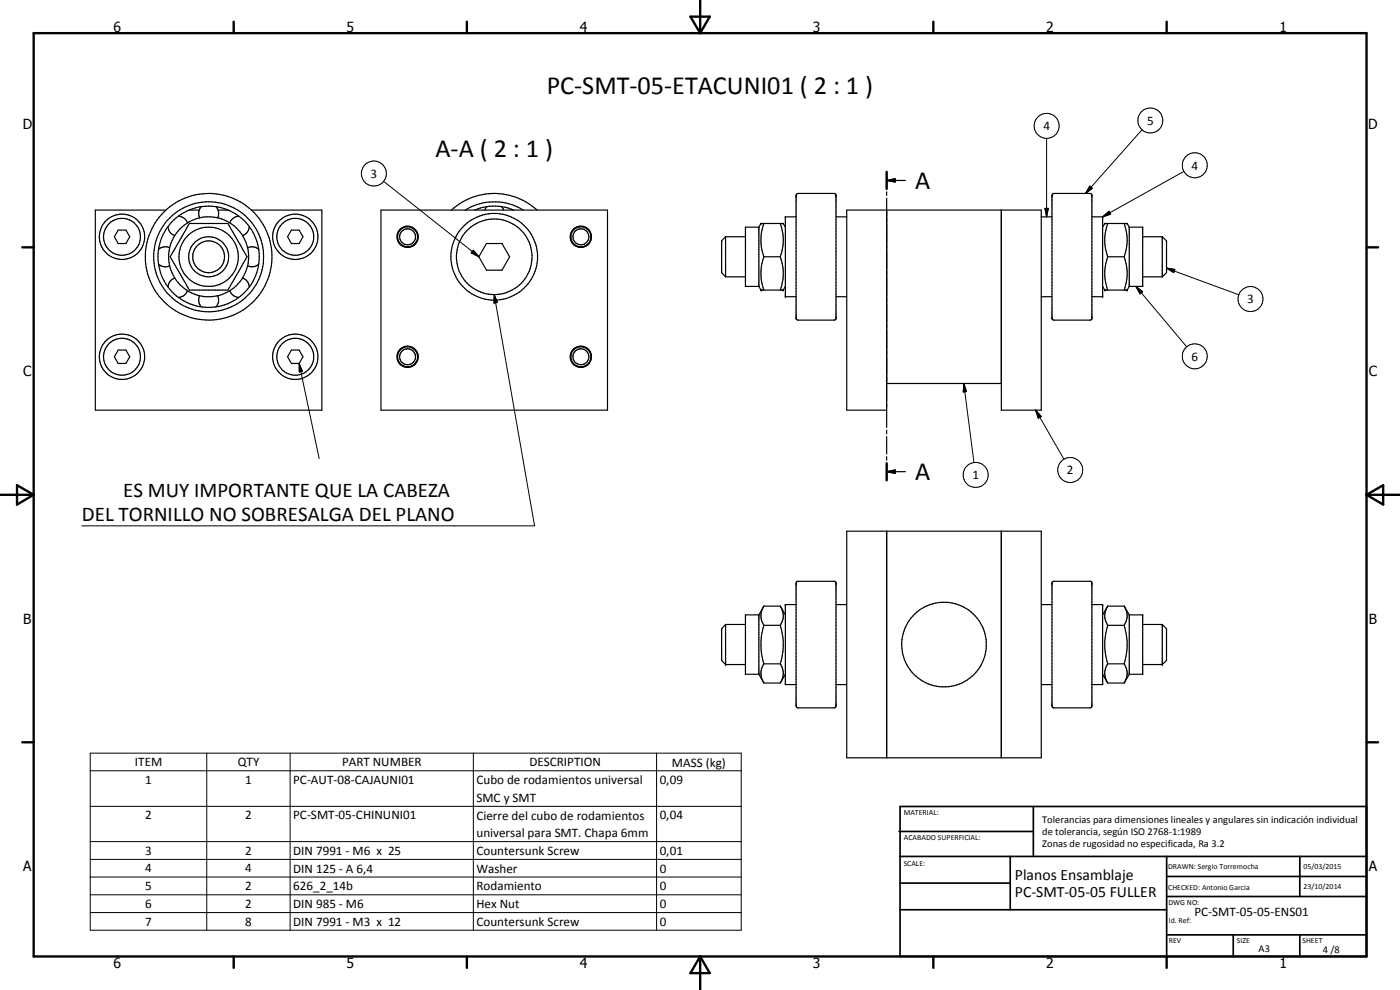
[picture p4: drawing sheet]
<svg xmlns="http://www.w3.org/2000/svg" width="420mm" height="297mm" viewBox="0 0 420 297" stroke-linecap="round" stroke-linejoin="round" font-family="sans-serif">
<g fill="none" stroke="#000" stroke-width=".35">
<path d="M239 58.3l.5-.3h10.8l.6 .5v37.1l-.4 .4-11 .1-.5-.5zM266.1 54.1l2.5-.5v1zM266.1 51.6v5.1M266.1 57.6v1M266.1 59.5v68.7M266.1 54.1h5.6M315.8 58.3l.5-.3h10.8l.6 .5v37.1l-.4 .4-11 .1-.5-.5zM35.5 69h2.3l1.1 2-1.1 2.1h-2.3l-1.2-2.1zM47.6 79.2a2.94 2.94 0 0 0 3.3 .6M49.8 63h-21.2v60.1h68v-60.1h-21.1M50.4 68a2.9 2.9 0 0 0 2 2.7M50.9 74.3a2.94 2.94 0 0 0-3.3 .5"/>
<path d="M53.5 64.9a2.92 2.92 0 0 1 2.7 1.9M56.7 63h3.1M56.8 67.1h11.6l1.5 2.6 4.3 7.3-5.8 10h-11.6l-.4-.6-5.3-9.4zM59.8 63l-.2 1.2 .3 1.2M59.9 65.4a12 12 0 0 1 14.7 11.6 12 12 0 0 1-14.7 11.7M59.9 65.4a12 12 0 0 0-9.3 11.6 12 12 0 0 0 9.3 11.7M60.4 62l-.6 1M64.8 62l.6 1M65.4 63h3.1M65.4 63l.2 1.2-.3 1.2M71.7 64.9a2.92 2.92 0 0 0-2.7 1.9M74.3 74.3a3.1 3.1 0 0 1 3.4 .5"/>
<path d="M74.8 68a3 3 0 0 1-2 2.7M77.7 79.2a3.1 3.1 0 0 1-3.4 .6M87.4 69h2.4l1.1 2-1.1 2.1h-2.4l-1.1-2.1zM114.3 63h68v60.1h-68zM135.5 63a19.1 19.1 0 0 1 25.7 0M139.6 63a16.7 16.7 0 0 1 17.4 0M142.4 63a15.3 15.3 0 0 1 11.9 0M146 73.1h4.7l2.2 3.9-2.2 4.1h-4.7l-2.3-4.1zM146.1 62l-.6 1M150.5 62l.7 1M217.8 71h5.9M217.8 71v12.1"/>
<path d="M217.8 71l-1.2 1.3v9.5l1.2 1.3M227.7 68.2h-4v17.7h4M227.7 68.2v17.7M227.7 68.2l.7-1.1h6.7l.6 1.1M229.3 77a14.3 14.3 0 0 0 0 10M229.3 67.1a14.3 14.3 0 0 0 0 9.9M229.3 77h4.9M234.2 67.1a14.3 14.3 0 0 1 0 9.9M234.2 77a14.3 14.3 0 0 1 0 10M238.9 65.1h-3.2v23.9h3.2M250.9 65.1h3.2M300.5 63v60.1h12v-60.1h-58.4v60.1h12"/>
<path d="M312.5 65.1h3.2M327.7 65.1h3.2v23.9h-3.2M330.9 68.2l.6-1.1h6.8l.6 1.1M332.4 77h5M332.4 77a14.3 14.3 0 0 0 0 10M332.4 67.1a14.3 14.3 0 0 0 0 9.9M337.4 67.1a14.3 14.3 0 0 1 0 9.9M337.4 77a14.3 14.3 0 0 1 0 10M338.9 68.2h4v17.7h-4M338.9 68.2v17.7M342.9 71h5.9M348.8 71v12.1"/>
<path d="M348.8 71l1.3 1.3v9.5l-1.3 1.3M52.4 83.4a3 3 0 0 0-2 2.7M56.2 87.2a2.92 2.92 0 0 1-2.7 2M59.9 88.7a3.2 3.2 0 0 0 .5 3.4M65.3 88.7a2.94 2.94 0 0 1-.5 3.4M69 87.2a2.92 2.92 0 0 0 2.7 2M72.8 83.4a3.1 3.1 0 0 1 2 2.7M217.8 83.1h5.9M227.7 85.9l.7 1.1h6.7l.6-1.1M250.9 89h3.2M312.5 89h3.2M330.9 85.9l.6 1.1h6.8l.6-1.1"/>
<path d="M342.9 83.1h5.9M35.5 105h2.3l1.1 2.1-1.1 2h-2.3l-1.2-2zM87.4 105h2.4l1.1 2.1-1.1 2h-2.4l-1.1-2zM266.1 115.1h34.4M266.1 129.1v1.1M266.1 131v5.2M266.1 137v1.1M266.1 139v5.1M254.1 159.4h58.4v68h-58.4zM266.1 141.5l2.5-.5v1zM266.1 159.4v68M266.1 141.5h5.6"/>
<path d="M300.5 159.4v68M239.2 174.5l11.3-.1 .4 .4v37.2l-.4 .4h-11.2l-.3-.4-.1-37zM316 174.5l11.3-.1 .4 .4v37.2l-.4 .4h-11.2l-.3-.4-.1-37zM217.8 187.4v12M217.8 187.4l-1.2 1.2v9.6l1.2 1.2M217.8 187.4h5.9M217.8 199.4h5.9M227.7 184.5h-4v17.8h4M227.7 184.5v17.8M229.3 181.9a5.1 5.1 0 0 0 0 5.7M229.3 187.6a19 19 0 0 0 0 11.6M229.3 199.2a5.1 5.1 0 0 0 0 5.7"/>
<path d="M229.3 181.9l-1.6 2.6M229.3 199.2h4.9M229.3 181.9h4.9M229.3 187.6h4.9M234.2 181.9a5.1 5.1 0 0 1 0 5.7M234.2 187.6a19.1 19.1 0 0 1 0 11.6M234.2 199.2a5.1 5.1 0 0 1 0 5.7M234.2 181.9l1.5 2.6M238.9 181.4h-3.2v24h3.2M250.9 181.4h3.2M312.5 181.4h3.2M327.7 181.4h3.2v24h-3.2"/>
<path d="M332.4 181.9a5.1 5.1 0 0 0 0 5.7M332.4 187.6a19 19 0 0 0 0 11.6M332.4 199.2a5.1 5.1 0 0 0 0 5.7M332.4 199.2h5M332.4 181.9h5M332.4 187.6h5M332.4 181.9l-1.5 2.6M337.4 181.9a5.1 5.1 0 0 1 0 5.7M337.4 187.6a19 19 0 0 1 0 11.6M337.4 199.2a5.1 5.1 0 0 1 0 5.7M337.4 181.9l1.5 2.6M338.9 184.5h4v17.8h-4"/>
<path d="M338.9 184.5v17.8M342.9 187.4h5.9M342.9 199.4h5.9M348.8 187.4v12M348.8 187.4l1.3 1.2v9.6l-1.3 1.2M227.7 202.3l1.6 2.6M229.3 204.9h4.9M235.7 202.3l-1.5 2.6M250.9 205.4h3.2M312.5 205.4h3.2M330.9 202.3l1.5 2.6M332.4 204.9h5"/>
<path d="M338.9 202.3l-1.5 2.6"/>
<circle cx="36.6" cy="71" r="5.5"/>
<circle cx="36.6" cy="71" r="6.8"/>
<circle cx="62.6" cy="77" r="16.5"/>
<circle cx="62.6" cy="77.1" r="15.2"/>
<circle cx="62.6" cy="77" r="19"/>
<circle cx="62.6" cy="77" r="4.8"/>
<circle cx="62.6" cy="77" r="8.9"/>
<circle cx="62.6" cy="77" r="6"/>
<circle cx="88.6" cy="71" r="6.8"/>
<circle cx="88.6" cy="71.1" r="5.5"/>
<circle cx="122.3" cy="71" r="3"/>
<circle cx="122.3" cy="71" r="3.2"/>
<circle cx="122.3" cy="71" r="2.4"/>
<circle cx="148.3" cy="77.1" r="13"/>
<circle cx="148.3" cy="77" r="11.3"/>
<circle cx="174.3" cy="71" r="3.2"/>
<circle cx="174.3" cy="71" r="2.4"/>
<circle cx="174.3" cy="71.1" r="2.99"/>
<circle cx="36.6" cy="107" r="6.8"/>
<circle cx="36.6" cy="107" r="5.5"/>
<circle cx="88.6" cy="107" r="5.5"/>
<circle cx="88.6" cy="107" r="6.8"/>
<circle cx="122.3" cy="107.1" r="2.99"/>
<circle cx="122.3" cy="107" r="3.2"/>
<circle cx="122.3" cy="107" r="2.39"/>
<circle cx="174.3" cy="107" r="2.38"/>
<circle cx="174.3" cy="107" r="3"/>
<circle cx="174.3" cy="107" r="3.2"/>
<circle cx="283.3" cy="193.4" r="12.7"/>
</g>
<g fill="#000">
<circle cx="238.9" cy="58.7" r=".18"/>
<circle cx="250.9" cy="58.7" r=".18"/>
<circle cx="315.7" cy="58.7" r=".18"/>
<circle cx="327.7" cy="58.7" r=".18"/>
<circle cx="228.4" cy="67.1" r=".18"/>
<circle cx="235.1" cy="67.1" r=".18"/>
<circle cx="235.7" cy="65.1" r=".18"/>
<circle cx="330.9" cy="65.1" r=".18"/>
<circle cx="331.5" cy="67.1" r=".18"/>
<circle cx="338.3" cy="67.1" r=".18"/>
<circle cx="228.4" cy="87" r=".18"/>
<circle cx="235.1" cy="87" r=".18"/>
<circle cx="235.7" cy="89" r=".18"/>
<circle cx="238.9" cy="95.4" r=".18"/>
<circle cx="250.9" cy="95.4" r=".18"/>
<circle cx="315.7" cy="95.4" r=".18"/>
<circle cx="327.7" cy="95.4" r=".18"/>
<circle cx="330.9" cy="89" r=".18"/>
<circle cx="331.5" cy="87" r=".18"/>
<circle cx="338.3" cy="87" r=".18"/>
<circle cx="238.9" cy="175" r=".18"/>
<circle cx="250.9" cy="175" r=".18"/>
<circle cx="315.7" cy="175" r=".18"/>
<circle cx="327.7" cy="175" r=".18"/>
<circle cx="216.6" cy="188.6" r=".18"/>
<circle cx="217.8" cy="199.4" r=".18"/>
<circle cx="235.7" cy="181.4" r=".18"/>
<circle cx="330.9" cy="181.4" r=".18"/>
<circle cx="348.8" cy="199.4" r=".18"/>
<circle cx="350.1" cy="188.6" r=".18"/>
</g>
<g fill="none" stroke="#000" stroke-width=".71">
<path d="M10.1 9.9h400v277.1h-400zM70.1 6.5v3.4M140.1 6.5v3.4M207.2 5h5.8l-2.9 4.9zM210.1 0v9.9M280.1 6.5v3.4M350.1 6.5v3.4M266.1 51.6v5.1M6.7 74.2h3.4M410.1 74.2h3.5M266.1 139v5.1M.1 148.5h10"/>
<path d="M5.1 145.6l5 2.9-5 2.9zM410.1 148.5h10M410.1 148.5l5-2.9v5.8zM6.7 222.7h3.4M410.1 222.7h3.5M70.1 287v3.4M140.1 287v3.4M210.1 287v10M210.1 287l2.9 5h-5.8zM280.1 287v3.4M350.1 287v3.4"/>
</g>
<g fill="none" stroke="#000" stroke-width=".51">
<path d="M269.8 249.5h40.3M270.1 242h140v45h-140zM270.1 257h140M303.2 257v16M310.1 242v15M350.1 257v30M390.1 257v12M270.1 265h33.1M270.1 273h80M350.1 269h60M350.1 263h60M350.1 280.5h60"/>
<path d="M370.1 280.5v6.5M390.1 280.5v6.5"/>
</g>
<path d="M266.1 54.1l2.5-.5v1zM327.1 55.8l.7 .7-2 1.5zM142.1 75.1l1.6 1.9-2.3-1.1zM313.6 62.5h1l-.5 2.6zM330.9 65.1l2-1.7 .4 .9zM148.3 88.4l1 2.4-1.1 .1zM340.9 85.9l2 1.6-.8 .7zM350.1 80.4l2.5 .5-.4 .9zM89.8 109.1l1 2.3-1 .2zM289.3 115.1l.8 2.4-1 .1zM310.8 123.1l1.7 1.9-.9 .5zM266.1 141.5l2.5-.5v1z" fill="#000"/>
<g fill="none" stroke="#000" stroke-width=".3">
<path d="M342.7 38.9l-16.9 19.1M115.1 54.4l28.6 22.6M314.1 41.5v23.6M327.1 55.8l.7 .7-2 1.5zM355.3 51.4l-24.4 13.7M142.1 75.1l1.6 1.9-2.3-1.1zM313.6 62.5h1l-.5 2.6zM330.9 65.1l2-1.7 .4 .9zM148.3 88.4l1 2.4-1.1 .1zM148.3 88.4l12.1 69.4h-135.9M340.9 85.9l2 1.6-.8 .7zM340.9 85.9l15.2 18.2"/>
<path d="M350.1 80.4l2.5 .5-.4 .9zM350.1 80.4l21.7 8M89.8 109.1l1 2.3-1 .2zM89.8 109.1l6 28.5M289.3 115.1l.8 2.4-1 .1zM289.3 115.1l3 23.7M310.8 123.1l1.7 1.9-.9 .5zM310.8 123.1l8.5 14.7M27.1 226h195.4v53.1h-195.4zM27.1 231.3h195.4M62 226v53.1M87.1 226v53.1"/>
<path d="M142.1 226v53.1M197.1 226v53.1M27.1 241.9h195.4M27.1 252.5h195.4M27.1 257.9h195.4M27.1 263.1h195.4M27.1 268.5h195.4M27.1 273.8h195.4"/>
<circle cx="314.1" cy="37.8" r="3.7"/>
<circle cx="345.2" cy="36.1" r="3.7"/>
<circle cx="112.2" cy="52.1" r="3.7"/>
<circle cx="358.6" cy="49.6" r="3.7"/>
<circle cx="375.3" cy="89.7" r="3.8"/>
<circle cx="358.6" cy="106.9" r="3.7"/>
<circle cx="292.8" cy="142.5" r="3.8"/>
<circle cx="321.2" cy="141" r="3.7"/>
</g>
<g font-size="7.9">
<text x="164.1" y="28.2">PC-SMT-05-ETACUNI01 ( 2 : 1 )</text>
<text x="130.7" y="47">A-A ( 2 : 1 )</text>
<text x="274.6" y="56.6">A</text>
<text x="274.6" y="144.1">A</text>
</g>
<g font-size="6.3">
<text x="36.9" y="149.2">ES MUY IMPORTANTE QUE LA CABEZA</text>
<text x="24.6" y="156.4">DEL TORNILLO NO SOBRESALGA DEL PLANO</text>
</g>
<g font-size="4.7">
<text x="304.6" y="263.9">Planos Ensamblaje</text>
<text x="304.6" y="269.3">PC-SMT-05-05 FULLER</text>
</g>
<g font-size="4.2">
<text x="34" y="9.6">6</text>
<text x="104" y="9.6">5</text>
<text x="174" y="9.6">4</text>
<text x="244" y="9.6">3</text>
<text x="314" y="9.6">2</text>
<text x="384" y="9.6">1</text>
<text x="6.8" y="38.7">D</text>
<text x="410.6" y="38.7">D</text>
<text x="7" y="112.9">C</text>
<text x="410.8" y="112.9">C</text>
<text x="7" y="187.1">B</text>
<text x="410.8" y="187.1">B</text>
<text x="7" y="261.4">A</text>
<text x="410.8" y="261.4">A</text>
<text x="34" y="290.4">6</text>
<text x="104" y="290.4">5</text>
<text x="174" y="290.4">4</text>
<text x="244" y="290.4">3</text>
<text x="314" y="290.4">2</text>
<text x="384" y="290.4">1</text>
</g>
<g font-size="3.9">
<text x="313.1" y="39">4</text>
<text x="344.2" y="37.4">5</text>
<text x="111.2" y="53.4">3</text>
<text x="357.6" y="50.9">4</text>
<text x="374.3" y="91">3</text>
<text x="357.6" y="108.2">6</text>
<text x="291.8" y="143.8">1</text>
<text x="320.2" y="142.3">2</text>
<text x="40.5" y="229.9">ITEM</text>
<text x="71.4" y="229.9">QTY</text>
<text x="102.6" y="229.9">PART NUMBER</text>
<text x="158.9" y="229.9">DESCRIPTION</text>
<text x="201.7" y="230">MASS (kg)</text>
<text x="43.6" y="235.2">1</text>
<text x="73.6" y="235.2">1</text>
<text x="88" y="235.2">PC-AUT-08-CAJAUNI01</text>
<text x="143" y="235.3">Cubo de rodamientos universal</text>
<text x="198" y="235.2">0,09</text>
<text x="43.6" y="245.8">2</text>
<text x="73.6" y="245.8">2</text>
<text x="88" y="245.8">PC-SMT-05-CHINUNI01</text>
<text x="143" y="240.6">SMC y SMT</text>
<text x="143" y="245.9">Cierre del cubo de rodamientos</text>
<text x="198" y="245.8">0,04</text>
<text x="143" y="251.2">universal para SMT. Chapa 6mm</text>
<text x="43.6" y="256.5">3</text>
<text x="73.6" y="256.5">2</text>
<text x="88" y="256.5">DIN 7991 - M6 x 25</text>
<text x="143" y="256.5">Countersunk Screw</text>
<text x="198" y="256.5">0,01</text>
<text x="43.6" y="261.7">4</text>
<text x="73.6" y="261.7">4</text>
<text x="88" y="261.8">DIN 125 - A 6,4</text>
<text x="143" y="261.9">Washer</text>
<text x="198" y="261.8">0</text>
<text x="43.6" y="267.1">5</text>
<text x="73.6" y="267.1">2</text>
<text x="88" y="267.2">626_2_14b</text>
<text x="143" y="267.2">Rodamiento</text>
<text x="198" y="267.1">0</text>
<text x="43.6" y="272.4">6</text>
<text x="73.6" y="272.4">2</text>
<text x="88" y="272.4">DIN 985 - M6</text>
<text x="143" y="272.4">Hex Nut</text>
<text x="198" y="272.4">0</text>
<text x="358.5" y="275">PC-SMT-05-05-ENS01</text>
<text x="43.6" y="277.7">7</text>
<text x="73.6" y="277.7">8</text>
<text x="88" y="277.7">DIN 7991 - M3 x 12</text>
<text x="143" y="277.8">Countersunk Screw</text>
<text x="198" y="277.7">0</text>
</g>
<g font-size="3.1">
<text x="312.7" y="246.8">Tolerancias para dimensiones lineales y angulares sin indicación individual</text>
<text x="312.7" y="250.4">de tolerancia, según ISO 2768-1:1989</text>
<text x="312.7" y="254">Zonas de rugosidad no especificada, Ra 3.2</text>
<text x="377.7" y="285.6">A3</text>
<text x="397" y="285.9">4 /8</text>
</g>
<g font-size="2.4">
<text x="271.2" y="244.4">MATERIAL:</text>
<text x="271.3" y="252">ACABADO SUPERFICIAL:</text>
<text x="271.2" y="259.7">SCALE:</text>
<text x="350.6" y="260.8">DRAWN: Sergio Torremocha</text>
<text x="391.2" y="260.6">05/03/2015</text>
<text x="350.6" y="267">CHECKED: Antonio Garcia</text>
<text x="391.2" y="266.7">23/10/2014</text>
<text x="350.6" y="271.4">DWG NO:</text>
<text x="350.8" y="276.9">Id. Ref:</text>
<text x="350.8" y="282.8">REV</text>
<text x="371.2" y="282.9">SIZE</text>
<text x="390.9" y="282.9">SHEET</text>
</g>
</svg>
